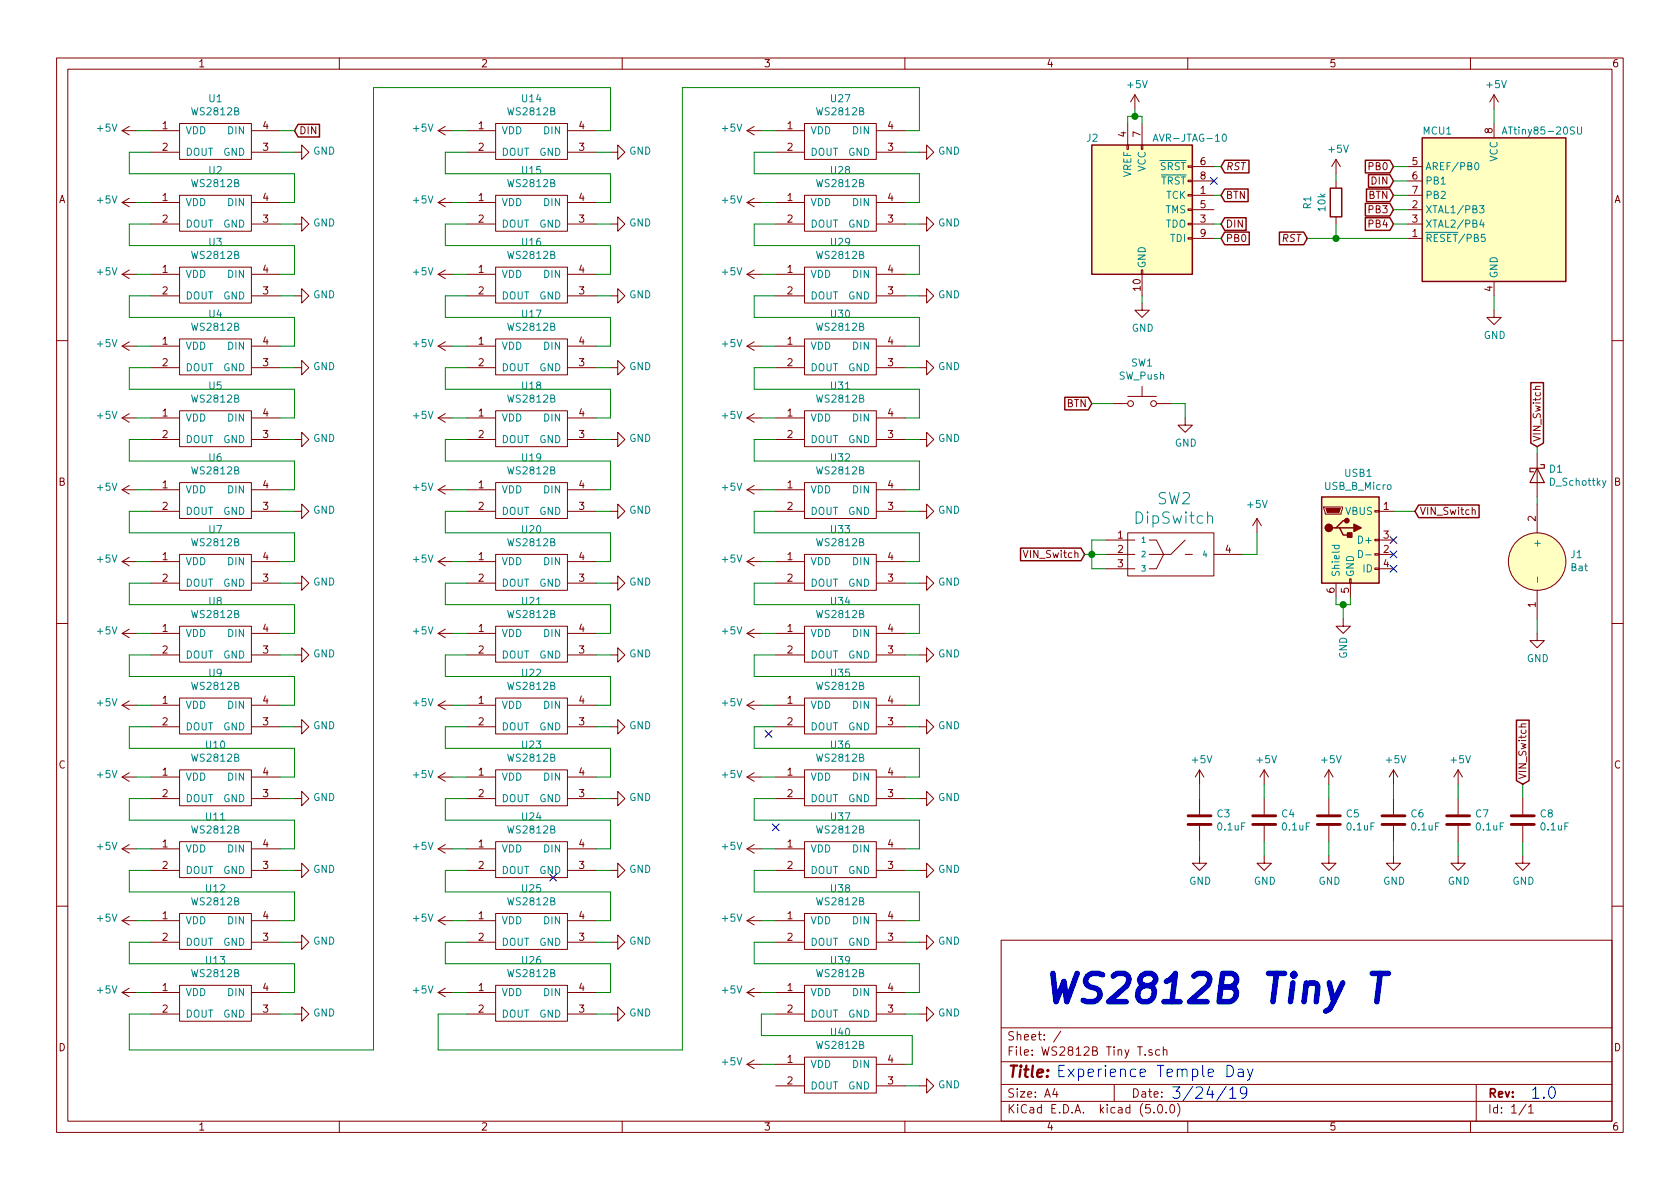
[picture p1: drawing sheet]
<svg xmlns="http://www.w3.org/2000/svg" width="297mm" height="210mm" viewBox="0 0 297 210" stroke-linecap="round" stroke-linejoin="round" font-family="sans-serif">
<g fill="none" stroke="#840000" stroke-width=".18">
<path d="M10 10.3h277v189.9h-277zM12 12.2h273v186.1h-273zM60 10.3v1.9M110 10.3v1.9M160 10.3v1.9M200.7 16.8l-.8 1.2M200.7 16.8v2.5M200.7 16.8l.7 1.2M210 10.3v1.9M260 10.3v1.9M264.2 16.8v2.5M264.2 16.8l-.8 1.2"/>
<path d="M264.2 16.8l.7 1.2M21.6 23.1h2.5M21.6 23.1l1.3 .8M21.6 35.8h2.5M21.6 35.8l1.3 .8M22.9 22.3l-1.3 .8M22.9 35l-1.3 .8M26.7 23.1h5M26.7 26.9h5M26.7 35.8h5M26.7 39.6h5M31.7 21.8h12.7v6.4h-12.7z"/>
<path d="M31.7 34.5h12.7v6.4h-12.7zM44.4 23.1h5.1M44.4 26.9h5.1M44.4 35.8h5.1M44.4 39.6h5.1M52.1 26.9h1.2v-1.3l1.3 1.3-1.3 1.3v-1.3M52.1 39.6h1.2v-1.3l1.3 1.3-1.3 1.3v-1.3M77.5 23.1h2.5M77.5 35.8h2.5M77.5 35.8l1.2 .8M77.5 23.1l1.2 .8M78.7 35l-1.2 .8"/>
<path d="M78.7 22.3l-1.2 .8M82.5 23.1h5.1M82.5 26.9h5.1M82.5 35.8h5.1M82.5 39.6h5.1M87.6 21.8h12.7v6.4h-12.7zM87.6 34.5h12.7v6.4h-12.7zM100.3 23.1h5.1M100.3 26.9h5.1M100.3 35.8h5.1M100.3 39.6h5.1M107.9 26.9h1.3v-1.3l1.3 1.3-1.3 1.3v-1.3"/>
<path d="M107.9 39.6h1.3v-1.3l1.3 1.3-1.3 1.3v-1.3M132.1 23.1h2.5M132.1 35.8h2.5M132.1 35.8l1.2 .8M132.1 23.1l1.2 .8M133.3 35l-1.2 .8M133.3 22.3l-1.2 .8M137.2 23.1h5M137.2 26.9h5M137.2 35.8h5M137.2 39.6h5M142.2 21.8h12.7v6.4h-12.7z"/>
<path d="M142.2 34.5h12.7v6.4h-12.7zM154.9 23.1h5.1M154.9 26.9h5.1M154.9 35.8h5.1M154.9 39.6h5.1M162.6 26.9h1.2v-1.3l1.3 1.3-1.3 1.3v-1.3M162.6 39.6h1.2v-1.3l1.3 1.3-1.3 1.3v-1.3M199.3 25.6h.2v.8h-.2zM199.4 21.8v3.8M201.8 25.6h.3v.8h-.3zM201.9 21.8v3.8M210.1 39.5h.7v.2h-.7z"/>
<path d="M210.1 37h.7v.2h-.7zM210.1 34.4h.7v.3h-.7zM210.1 31.9h.7v.2h-.7zM210.1 29.3h.7v.3h-.7zM210.8 39.6h3.8M210.8 37.1h3.8M210.8 29.5h3.8M210.8 32h3.8M210.8 34.5h3.8M236.2 28.2l-.7 1.3M236.2 28.2v2.5M236.2 32v1.3"/>
<path d="M236.2 38.3v1.3M236.2 28.2l.8 1.3M248.9 39.6h2.6M248.9 37.1h2.6M248.9 29.5h2.6M248.9 32h2.6M248.9 34.5h2.6M264.2 21.8v2.6M21.6 48.5h2.5M21.6 48.5l1.3 .8M22.9 47.7l-1.3 .8M26.7 48.5h5"/>
<path d="M26.7 52.3h5M31.7 47.2h12.7v6.4h-12.7zM31.7 59.9h12.7v6.4h-12.7zM44.4 48.5h5.1M44.4 52.3h5.1M52.1 52.3h1.2v-1.3l1.3 1.3-1.3 1.3v-1.3M77.5 48.5h2.5M77.5 48.5l1.2 .8M78.7 47.7l-1.2 .8M82.5 48.5h5.1M82.5 52.3h5.1M87.6 47.2h12.7v6.4h-12.7z"/>
<path d="M87.6 59.9h12.7v6.4h-12.7zM100.3 48.5h5.1M100.3 52.3h5.1M107.9 52.3h1.3v-1.3l1.3 1.3-1.3 1.3v-1.3M132.1 48.5h2.5M132.1 48.5l1.2 .8M133.3 47.7l-1.2 .8M137.2 48.5h5M137.2 52.3h5M142.2 47.2h12.7v6.4h-12.7zM142.2 59.9h12.7v6.4h-12.7zM154.9 48.5h5.1"/>
<path d="M154.9 52.3h5.1M162.6 52.3h1.2v-1.3l1.3 1.3-1.3 1.3v-1.3M201.8 47.7h.3v.8h-.3zM201.9 53.6v1.3h1.3l-1.3 1.2-1.2-1.2h1.2M201.9 48.5v3.8M210.1 42h.7v.3h-.7zM210.8 42.2h3.8M248.9 42.2h2.6M264.2 54.9v1.2h1.2l-1.2 1.3-1.3-1.3h1.3M264.2 49.8v2.5M10 60.2h2M21.6 61.2h2.5"/>
<path d="M21.6 61.2l1.3 .8M21.6 73.9h2.5M21.6 73.9l1.3 .8M22.9 60.4l-1.3 .8M22.9 73.1l-1.3 .8M26.7 61.2h5M26.7 65h5M26.7 73.9h5M26.7 77.7h5M31.7 72.6h12.7v6.4h-12.7zM44.4 61.2h5.1M44.4 65h5.1"/>
<path d="M44.4 73.9h5.1M44.4 77.7h5.1M52.1 65h1.2v-1.3l1.3 1.3-1.3 1.3v-1.3M52.1 77.7h1.2v-1.3l1.3 1.3-1.3 1.3v-1.3M77.5 61.2h2.5M77.5 73.9h2.5M77.5 61.2l1.2 .8M77.5 73.9l1.2 .8M78.7 60.4l-1.2 .8M78.7 73.1l-1.2 .8M82.5 61.2h5.1M82.5 65h5.1"/>
<path d="M82.5 73.9h5.1M82.5 77.7h5.1M87.6 72.6h12.7v6.4h-12.7zM100.3 61.2h5.1M100.3 65h5.1M100.3 73.9h5.1M100.3 77.7h5.1M107.9 65h1.3v-1.3l1.3 1.3-1.3 1.3v-1.3M107.9 77.7h1.3v-1.3l1.3 1.3-1.3 1.3v-1.3M132.1 61.2h2.5M132.1 73.9h2.5M132.1 61.2l1.2 .8"/>
<path d="M132.1 73.9l1.2 .8M133.3 60.4l-1.2 .8M133.3 73.1l-1.2 .8M137.2 61.2h5M137.2 65h5M137.2 73.9h5M137.2 77.7h5M142.2 72.6h12.7v6.4h-12.7zM154.9 61.2h5.1M154.9 65h5.1M154.9 73.9h5.1M154.9 77.7h5.1"/>
<path d="M162.6 65h1.2v-1.3l1.3 1.3-1.3 1.3v-1.3M162.6 77.7h1.2v-1.3l1.3 1.3-1.3 1.3v-1.3M196.8 71.4h2.6M199.4 70.1h5.1M201.9 68.3v1.8M204.5 71.4h2.5M209.5 73.9v1.3h1.3l-1.3 1.2-1.2-1.2h1.2M272.3 68.3l-.7 .1-.1 .3 .1 .2M285 60.2h2M21.6 86.6h2.5M21.6 86.6l1.3 .8M21.6 99.3h2.5"/>
<path d="M21.6 99.3l1.3 .8M22.9 85.8l-1.3 .8M22.9 98.5l-1.3 .8M26.7 86.6h5M26.7 90.4h5M26.7 99.3h5M31.7 85.3h12.7v6.4h-12.7zM31.7 98h12.7v6.4h-12.7zM44.4 86.6h5.1M44.4 90.4h5.1M44.4 99.3h5.1M52.1 90.4h1.2v-1.3l1.3 1.3-1.3 1.3v-1.3"/>
<path d="M77.5 86.6h2.5M77.5 99.3h2.5M77.5 86.6l1.2 .8M77.5 99.3l1.2 .8M78.7 85.8l-1.2 .8M78.7 98.5l-1.2 .8M82.5 86.6h5.1M82.5 90.4h5.1M82.5 99.3h5.1M87.6 85.3h12.7v6.4h-12.7zM87.6 98h12.7v6.4h-12.7zM100.3 86.6h5.1"/>
<path d="M100.3 90.4h5.1M100.3 99.3h5.1M107.9 90.4h1.3v-1.3l1.3 1.3-1.3 1.3v-1.3M132.1 86.6h2.5M132.1 99.3h2.5M132.1 86.6l1.2 .8M132.1 99.3l1.2 .8M133.3 85.8l-1.2 .8M133.3 98.5l-1.2 .8M137.2 86.6h5M137.2 90.4h5M137.2 99.3h5"/>
<path d="M142.2 85.3h12.7v6.4h-12.7zM142.2 98h12.7v6.4h-12.7zM154.9 86.6h5.1M154.9 90.4h5.1M154.9 99.3h5.1M162.6 90.4h1.2v-1.3l1.3 1.3-1.3 1.3v-1.3M195.6 98h5.1M195.6 95.5h5.1M199.4 94.2h15.2v7.6h-15.2zM203.2 95.5h1.3l1.2 2.5M203.2 98h2.5M205.7 98l-1.2 2.6h-1.3"/>
<path d="M209.5 95.5l-2.5 2.5h-1.3M209.5 98h1.3M214.6 98h5.1M222.2 91.7l-.7 1.3M222.2 91.7v2.5M222.2 91.7l.8 1.3M234.1 89.7h3.3v.2l-.3 1h-2.8zM243.1 97.9h.7v.3h-.7zM243.1 95.4h.7v.2h-.7zM243.1 90.3h.7v.2h-.7zM243.8 90.4h2.6M243.8 98h2.6"/>
<path d="M243.8 95.5h2.6M260.3 90.3l.2-.2 .3 .1v.8M271.8 80.3v7.6M271.8 89.1v5.1M10 110.3h2M21.6 112h2.5M21.6 112l1.3 .8M22.9 111.2l-1.3 .8M26.7 103.1h5M26.7 112h5M26.7 115.8h5M31.7 110.7h12.7v6.4h-12.7z"/>
<path d="M44.4 103.1h5.1M44.4 112h5.1M44.4 115.8h5.1M52.1 103.1h1.2v-1.3l1.3 1.3-1.3 1.3v-1.3M52.1 115.8h1.2v-1.3l1.3 1.3-1.3 1.3v-1.3M77.5 112h2.5M77.5 112l1.2 .8M78.7 111.2l-1.2 .8M82.5 103.1h5.1M82.5 112h5.1M82.5 115.8h5.1M87.6 110.7h12.7v6.4h-12.7z"/>
<path d="M100.3 103.1h5.1M100.3 112h5.1M100.3 115.8h5.1M107.9 103.1h1.3v-1.3l1.3 1.3-1.3 1.3v-1.3M107.9 115.8h1.3v-1.3l1.3 1.3-1.3 1.3v-1.3M132.1 112h2.5M132.1 112l1.2 .8M133.3 111.2l-1.2 .8M137.2 103.1h5M137.2 112h5M137.2 115.8h5M142.2 110.7h12.7v6.4h-12.7z"/>
<path d="M154.9 103.1h5.1M154.9 112h5.1M154.9 115.8h5.1M162.6 103.1h1.2v-1.3l1.3 1.3-1.3 1.3v-1.3M162.6 115.8h1.2v-1.3l1.3 1.3-1.3 1.3v-1.3M195.6 100.6h5.1M236.2 103.1v2.6M237.5 109.5v1.2h1.3l-1.3 1.3-1.3-1.3h1.3M238.6 102.4h.3v.7h-.3zM238.8 103.1v2.6M243.1 100.5h.7v.2h-.7zM243.8 100.6h2.6"/>
<path d="M271.8 112v1.3h1.2l-1.2 1.2-1.3-1.2h1.3M271.8 104.4v5.1M285 110.3h2M21.6 124.7h2.5M21.6 124.7l1.3 .8M21.6 137.4h2.5M21.6 137.4l1.3 .8M22.9 123.9l-1.3 .8M22.9 136.6l-1.3 .8M26.7 124.7h5M26.7 128.5h5M26.7 137.4h5"/>
<path d="M31.7 123.4h12.7v6.4h-12.7zM31.7 136.1h12.7v6.4h-12.7zM44.4 124.7h5.1M44.4 128.5h5.1M44.4 137.4h5.1M52.1 128.5h1.2v-1.3l1.3 1.3-1.3 1.3v-1.3M77.5 124.7h2.5M77.5 137.4h2.5M77.5 124.7l1.2 .8M77.5 137.4l1.2 .8M78.7 123.9l-1.2 .8M78.7 136.6l-1.2 .8"/>
<path d="M82.5 124.7h5.1M82.5 128.5h5.1M82.5 137.4h5.1M87.6 123.4h12.7v6.4h-12.7zM87.6 136.1h12.7v6.4h-12.7zM100.3 124.7h5.1M100.3 128.5h5.1M100.3 137.4h5.1M107.9 128.5h1.3v-1.3l1.3 1.3-1.3 1.3v-1.3M132.1 124.7h2.5M132.1 137.4h2.5M132.1 124.7l1.2 .8"/>
<path d="M132.1 137.4l1.2 .8M133.3 123.9l-1.2 .8M133.3 136.6l-1.2 .8M137.2 124.7h5M137.2 128.5h5M137.2 137.4h5M142.2 123.4h12.7v6.4h-12.7zM142.2 136.1h12.7v6.4h-12.7zM154.9 124.7h5.1M154.9 128.5h5.1M154.9 137.4h5.1M162.6 128.5h1.2v-1.3l1.3 1.3-1.3 1.3v-1.3"/>
<path d="M212.1 136.1v2.6M212.1 136.1l-.8 1.3M212.1 136.1l.8 1.3M223.5 136.1v2.6M223.5 136.1l-.7 1.3M223.5 136.1l.8 1.3M234.9 136.1v2.6M234.9 136.1l-.7 1.3M234.9 136.1l.8 1.3M246.4 136.1v2.6M246.4 136.1l-.8 1.3M246.4 136.1l.7 1.3"/>
<path d="M257.8 136.1v2.6M257.8 136.1l-.8 1.3M257.8 136.1l.8 1.3M269.8 128l-.8 .1v.3l.1 .1M21.6 150.1h2.5M21.6 150.1l1.3 .8M22.9 149.3l-1.3 .8M26.7 141.2h5M26.7 150.1h5M26.7 153.9h5M31.7 148.8h12.7v6.4h-12.7zM44.4 141.2h5.1"/>
<path d="M44.4 150.1h5.1M44.4 153.9h5.1M52.1 141.2h1.2v-1.3l1.3 1.3-1.3 1.3v-1.3M52.1 153.9h1.2v-1.3l1.3 1.3-1.3 1.3v-1.3M77.5 150.1h2.5M77.5 150.1l1.2 .8M78.7 149.3l-1.2 .8M82.5 141.2h5.1M82.5 150.1h5.1M82.5 153.9h5.1M87.6 148.8h12.7v6.4h-12.7zM100.3 141.2h5.1"/>
<path d="M100.3 150.1h5.1M100.3 153.9h5.1M107.9 141.2h1.3v-1.3l1.3 1.3-1.3 1.3v-1.3M107.9 153.9h1.3v-1.3l1.3 1.3-1.3 1.3v-1.3M132.1 150.1h2.5M132.1 150.1l1.2 .8M133.3 149.3l-1.2 .8M137.2 141.2h5M137.2 150.1h5M137.2 153.9h5M142.2 148.8h12.7v6.4h-12.7zM154.9 141.2h5.1"/>
<path d="M154.9 150.1h5.1M154.9 153.9h5.1M162.6 141.2h1.2v-1.3l1.3 1.3-1.3 1.3v-1.3M162.6 153.9h1.2v-1.3l1.3 1.3-1.3 1.3v-1.3M212.1 151.4v1.2h1.3l-1.3 1.3-1.3-1.3h1.3M212.1 141.2v2.8M212.1 146v2.8M223.5 151.4v1.2h1.3l-1.3 1.3-1.3-1.3h1.3M223.5 141.2v2.8M223.5 146v2.8M234.9 151.4v1.2h1.3l-1.3 1.3-1.2-1.3h1.2M234.9 141.2v2.8"/>
<path d="M234.9 146v2.8M246.4 151.4v1.2h1.2l-1.2 1.3-1.3-1.3h1.3M246.4 141.2v2.8M246.4 146v2.8M257.8 151.4v1.2h1.3l-1.3 1.3-1.3-1.3h1.3M257.8 141.2v2.8M257.8 146v2.8M269.2 151.4v1.2h1.3l-1.3 1.3-1.2-1.3h1.2M269.2 141.2v2.8M269.2 146v2.8M10 160.2h2M21.6 162.8h2.5"/>
<path d="M21.6 162.8l1.3 .8M21.6 175.5h2.5M21.6 175.5l1.3 .8M22.9 162l-1.3 .8M22.9 174.7l-1.3 .8M26.7 162.8h5M26.7 166.6h5M26.7 175.5h5M26.7 179.3h5M31.7 161.5h12.7v6.4h-12.7zM31.7 174.2h12.7v6.4h-12.7zM44.4 162.8h5.1"/>
<path d="M44.4 166.6h5.1M44.4 175.5h5.1M44.4 179.3h5.1M52.1 166.6h1.2v-1.3l1.3 1.3-1.3 1.3v-1.3M52.1 179.3h1.2v-1.3l1.3 1.3-1.3 1.3v-1.3M77.5 162.8h2.5M77.5 175.5h2.5M77.5 162.8l1.2 .8M77.5 175.5l1.2 .8M78.7 162l-1.2 .8M78.7 174.7l-1.2 .8M82.5 162.8h5.1"/>
<path d="M82.5 166.6h5.1M82.5 175.5h5.1M82.5 179.3h5.1M87.6 161.5h12.7v6.4h-12.7zM87.6 174.2h12.7v6.4h-12.7zM100.3 162.8h5.1M100.3 166.6h5.1M100.3 175.5h5.1M100.3 179.3h5.1M107.9 166.6h1.3v-1.3l1.3 1.3-1.3 1.3v-1.3M107.9 179.3h1.3v-1.3l1.3 1.3-1.3 1.3v-1.3M132.1 162.8h2.5"/>
<path d="M132.1 175.5h2.5M132.1 162.8l1.2 .8M132.1 175.5l1.2 .8M133.3 162l-1.2 .8M133.3 174.7l-1.2 .8M137.2 162.8h5M137.2 166.6h5M137.2 175.5h5M137.2 179.3h5M142.2 161.5h12.7v6.4h-12.7zM142.2 174.2h12.7v6.4h-12.7zM154.9 162.8h5.1"/>
<path d="M154.9 166.6h5.1M154.9 175.5h5.1M154.9 179.3h5.1M162.6 166.6h1.2v-1.3l1.3 1.3-1.3 1.3v-1.3M162.6 179.3h1.2v-1.3l1.3 1.3-1.3 1.3v-1.3M177 166.3h108v32h-108zM285 160.2h2M60 198.3v1.9M110 198.3v1.9M132.1 188.2l1.2 .8M132.1 188.2h2.5M133.3 187.4l-1.2 .8"/>
<path d="M137.2 188.2h5M137.2 192h5M142.2 186.9h12.7v6.4h-12.7zM154.9 188.2h5.1M154.9 192h5.1M160 198.3v1.9M162.6 192h1.2v-1.3l1.3 1.3-1.3 1.3v-1.3M177 194.8h108M177 191.8h108M177 187.8h108M177 181.8h108M186.5 192.5l-.4 1h1"/>
<path d="M186.8 193v1M187.6 182.3l-1.3 2M197 191.8v3M203.7 185.7l-.4-.1-.2 .2 .1 .2 .5 .2v.3h-.6M204 196.7v.1M204.8 195.5l.4-.2a.94 .94 0 0 1 0 1.5 .79 .79 0 0 1-.4-1.3zM205.1 185.7l-.5-.1-.3 .3 .1 .6 .2 .1 .5-.1M205.7 185.7l.2-.1 .3 .1 .1 .9M205.7 185.1v1.5M206.2 196.7v.1M207 195.4l.3-.1a.94 .94 0 0 1 0 1.5 .82 .82 0 0 1-.3-1.4zM208.2 195.1a1.71 1.71 0 0 1 0 2.3"/>
<path d="M210 198.3v1.9M260 198.3v1.9M261 191.8v6.5M269.8 195.2l-1.2 2M270.3 195.8l.4-.5v1.5M270.3 196.8h.8"/>
<circle cx="199.9" cy="71.4" r=".51"/>
<circle cx="204" cy="71.4" r=".51"/>
<circle cx="271.8" cy="99.3" r="5.1"/>
</g>
<g fill="none" stroke="#008400" stroke-width=".18">
<path d="M200.7 19.3v1.3M264.2 19.3v2.5M24.1 23.1h2.6M24.1 35.8h2.6M26.7 26.9h-3.8v3.8h29.2v5.1h-2.6M26.7 39.6h-3.8v3.8h29.2v5.1h-2.6M49.5 26.9h2.6M49.5 23.1h2.6M49.5 39.6h2.6M80 23.1h2.5M80 35.8h2.5M82.5 26.9h-3.8v3.8h29.2v5.1h-2.5"/>
<path d="M82.5 39.6h-3.8v3.8h29.2v5.1h-2.5M105.4 26.9h2.5M105.4 23.1h2.5v-7.6h-41.9v170.2h-43.1v-6.4h3.8M105.4 39.6h2.5M134.6 23.1h2.6M134.6 35.8h2.6M137.2 26.9h-3.9v3.8h29.3v5.1h-2.6M137.2 39.6h-3.9v3.8h29.3v5.1h-2.6M160 26.9h2.6M160 23.1h2.6v-7.6h-42v170.2h-43.1v-6.4h5M160 39.6h2.6M199.4 21.8v-1.2h2.5v1.2"/>
<path d="M214.6 39.6h1.3M214.6 34.5h1.3M214.6 29.5h1.3M236.2 30.7v1.3M236.2 39.6v2.6M246.4 39.6h2.5M246.4 32h2.5M246.4 34.5h2.5M246.4 29.5h2.5M246.4 37.1h2.5M24.1 48.5h2.6M26.7 52.3h-3.8v3.8h29.2v5.1h-2.6"/>
<path d="M49.5 52.3h2.6M80 48.5h2.5M82.5 52.3h-3.8v3.8h29.2v5.1h-2.5M105.4 52.3h2.5M134.6 48.5h2.6M137.2 52.3h-3.9v3.8h29.3v5.1h-2.6M160 52.3h2.6M201.9 52.3v1.3M214.6 42.2h1.3M231.1 42.2h17.8M264.2 52.3v2.6M24.1 61.2h2.6"/>
<path d="M24.1 73.9h2.6M26.7 65h-3.8v3.8h29.2v5.1h-2.6M26.7 77.7h-3.8v3.8h29.2v5.1h-2.6M49.5 65h2.6M49.5 77.7h2.6M80 61.2h2.5M80 73.9h2.5M82.5 65h-3.8v3.8h29.2v5.1h-2.5M82.5 77.7h-3.8v3.8h29.2v5.1h-2.5M105.4 65h2.5M105.4 77.7h2.5M134.6 61.2h2.6"/>
<path d="M134.6 73.9h2.6M137.2 65h-3.9v3.8h29.3v5.1h-2.6M137.2 77.7h-3.9v3.8h29.3v5.1h-2.6M160 65h2.6M160 77.7h2.6M193 71.4h3.8M207 71.4h2.5v2.5M271.8 79v1.3M24.1 86.6h2.6M24.1 99.3h2.6M26.7 90.4h-3.8v3.8h29.2v5.1h-2.6M49.5 90.4h2.6"/>
<path d="M80 86.6h2.5M80 99.3h2.5M82.5 90.4h-3.8v3.8h29.2v5.1h-2.5M105.4 90.4h2.5M134.6 86.6h2.6M134.6 99.3h2.6M137.2 90.4h-3.9v3.8h29.3v5.1h-2.6M160 90.4h2.6M191.8 98h3.8M195.6 95.5h-2.6v5.1h2.6M222.2 94.2v3.8h-2.5M246.4 90.4h3.8"/>
<path d="M271.8 87.9v1.2M24.1 112h2.6M26.7 103.1h-3.8v3.8h29.2v5.1h-2.6M26.7 115.8h-3.8v3.8h29.2v5.1h-2.6M49.5 103.1h2.6M49.5 115.8h2.6M80 112h2.5M82.5 103.1h-3.8v3.8h29.2v5.1h-2.5M82.5 115.8h-3.8v3.8h29.2v5.1h-2.5M105.4 103.1h2.5M105.4 115.8h2.5M134.6 112h2.6"/>
<path d="M137.2 103.1h-3.9v3.8h29.3v5.1h-2.6M137.2 115.8h-3.9v3.8h29.3v5.1h-2.6M160 103.1h2.6M160 115.8h2.6M236.2 105.7v1.2h2.6v-1.2M237.5 106.9v2.6M271.8 109.5v2.5M24.1 124.7h2.6M24.1 137.4h2.6M26.7 128.5h-3.8v3.8h29.2v5.1h-2.6M49.5 128.5h2.6M80 124.7h2.5"/>
<path d="M80 137.4h2.5M82.5 128.5h-3.8v3.8h29.2v5.1h-2.5M105.4 128.5h2.5M134.6 124.7h2.6M134.6 137.4h2.6M137.2 128.5h-3.9v3.8h29.3v5.1h-2.6M160 128.5h2.6M212.1 138.7v2.5M223.5 138.7v2.5M234.9 138.7v2.5M246.4 138.7v2.5M257.8 138.7v2.5"/>
<path d="M269.2 138.7v2.5M24.1 150.1h2.6M26.7 141.2h-3.8v3.8h29.2v5.1h-2.6M26.7 153.9h-3.8v3.8h29.2v5.1h-2.6M49.5 141.2h2.6M49.5 153.9h2.6M80 150.1h2.5M82.5 141.2h-3.8v3.8h29.2v5.1h-2.5M82.5 153.9h-3.8v3.8h29.2v5.1h-2.5M105.4 141.2h2.5M105.4 153.9h2.5M134.6 150.1h2.6"/>
<path d="M137.2 141.2h-3.9v3.8h29.3v5.1h-2.6M137.2 153.9h-3.9v3.8h29.3v5.1h-2.6M160 141.2h2.6M160 153.9h2.6M212.1 148.8v2.6M223.5 148.8v2.6M234.9 148.8v2.6M246.4 148.8v2.6M257.8 148.8v2.6M269.2 148.8v2.6M24.1 162.8h2.6M24.1 175.5h2.6"/>
<path d="M26.7 166.6h-3.8v3.8h29.2v5.1h-2.6M49.5 166.6h2.6M49.5 179.3h2.6M80 162.8h2.5M80 175.5h2.5M82.5 166.6h-3.8v3.8h29.2v5.1h-2.5M105.4 166.6h2.5M105.4 179.3h2.5M134.6 162.8h2.6M134.6 175.5h2.6M137.2 166.6h-3.9v3.8h29.3v5.1h-2.6M137.2 179.3h-2.6v3.8h26.7v5.1h-1.3"/>
<path d="M160 166.6h2.6M160 179.3h2.6M134.6 188.2h2.6M160 192h2.6"/>
</g>
<g fill="none" stroke="#840000" stroke-width=".25">
<path d="M52.7 22h3.8v2.2h-3.8l-.6-1.1zM193 25.6h17.8v22.9h-17.8zM216.5 38.5h3.8v2.2h-3.8l-.6-1.1zM216.5 33.4h4.2v2.3h-4.2l-.6-1.2zM216.5 28.3h4.3v2.3h-4.3l-.6-1.1zM235.2 33.3h2v5h-2zM241.4 28.3h4.3l.7 1.2-.7 1.1h-4.3zM241.4 36h4.3l.7 1.1-.7 1.1h-4.3zM241.4 38.5h4.3l.7 1.1-.7 1.1h-4.3zM241.6 33.4h4.1l.7 1.1-.7 1.2h-4.1zM242 30.9h3.7l.7 1.1-.7 1.1h-3.7zM251.5 24.4h25.4v25.4h-25.4z"/>
<path d="M216.5 41h4.4v2.3h-4.4l-.6-1.1zM226.2 41h4.3l.6 1.2-.6 1.1h-4.3zM188.3 70.3h4.1l.6 1.1-.6 1.1h-4.1zM270.7 67.7h2.2v10.7l-1.1 .6-1.1-.6zM180.4 96.9h10.7l.7 1.1-.7 1.2h-10.7zM233.7 87.9h10.1v15.2h-10.1zM236.2 93.3h.7l.6 1.3h1.3M236.9 93.3h2.5M238.1 92.1h-.6l-1.3 1.2h-.6M250.8 89.3h10.7v2.2h-10.7l-.6-1.1zM268.1 127.3h2.3v10.7l-1.2 .7-1.1-.7z"/>
</g>
<g fill="#ffffc2" stroke="#ffffc2" stroke-width=".18">
<path d="M251.5 24.4h25.4v25.4h-25.4z"/>
<path d="M233.7 87.9h10.1v15.2h-10.1z"/>
<path d="M193 25.6h17.8v22.9h-17.8z"/>
<circle cx="271.8" cy="99.3" r="5.1"/>
</g>
<g fill="none" stroke="#008484" stroke-width=".18">
<path d="M203.9 25l.4-1.3 .4 1.3M204 24.6h.6M216.2 23.8l.2-.1a.67 .67 0 0 1 .5 .7 .67 .67 0 0 1-.5 .6l-.3-.5zM260.9 28.9l.1-.2a.67 .67 0 0 1 .5 .7 .67 .67 0 0 1-.5 .6l-.3-.5zM261.6 36.4h.8l-.4 .4 .3 .2 .1 .4-.3 .2-.5-.1M262 38.9l-.4 .8h.8M262.3 39.3v.9M265.6 23.7l.4-1.3 .4 1.3M265.7 23.4h.6M278.9 22.4v1.1l.2 .2h.3l.2-.2v-1.1M262.6 41.4h-.6l-.1 .7 .2-.2 .5 .2v.5l-.2 .1-.5-.1M213.5 91.4a.51 .51 0 0 1 .9 .1v1"/>
<path d="M235.5 96.4h1.3M236 96.4l-.1 .4 .3 .2 .5-.1v-.5M240.2 97.3a.64 .64 0 0 1 .7 .7 .64 .64 0 0 1-.7 .6zM241.5 98.1h.9M283.9 85l-.4 1.1-.2 .2M271.9 102v1"/>
</g>
<path d="M210.1 145.8h4M210.1 144.3h4M221.5 145.8h4.1M221.5 144.3h4.1M232.9 145.8h4.1M232.9 144.3h4.1M244.3 145.8h4.1M244.3 144.3h4.1M255.8 145.8h4M255.8 144.3h4M267.2 145.8h4.1M267.2 144.3h4.1" fill="none" stroke="#840000" stroke-width=".51"/>
<path d="M242.6 172.1h2.9M244 172.1l-.6 5" fill="none" stroke="#0000c2" stroke-width=".99"/>
<path d="M216.9 188.4a1.05 1.05 0 0 1 1.2 .6 1.05 1.05 0 0 1-.4 1.3l-.8 .1zM217.4 192.8l.6-.6v2M217.4 194.2h1.1M218.9 189.1l.3-.1 .5 .1 .1 1.3M219.8 189.5l-.6 .1a.39 .39 0 0 0-.3 .4 .39 .39 0 0 0 .3 .4l.6-.1M220.4 193.1l-.3 .3h-.4l-.4-.3v-.5l.2-.3 .6-.1 .2 .2a1.37 1.37 0 0 1-.4 1.8h-.4M220.6 189l.5 1.4M221.5 189l-.6 1.9-.3 .2" fill="none" stroke="#0000c2" stroke-width=".18"/>
<g fill="#840000" stroke="#840000" stroke-width=".25">
<path d="M238.3 94.2h.7v.8h-.7z"/>
<path d="M239.4 92.7l1.3 .6-1.3 .7z"/>
<circle cx="234.9" cy="93.3" r=".63"/>
<circle cx="238.1" cy="92.1" r=".38"/>
</g>
<path d="M234.4 89.9h2.6l-.3 .8h-2z" fill="#840000" stroke="#840000" stroke-width=".18"/>
<g fill="#008400" stroke="#008400" stroke-width=".25">
<circle cx="237.5" cy="106.9" r=".51"/>
<circle cx="236.2" cy="42.2" r=".51"/>
<circle cx="193" cy="98" r=".51"/>
<circle cx="200.7" cy="20.6" r=".51"/>
</g>
<g fill="none" stroke="#000084" stroke-width=".18">
<path d="M214 31.4l1.2 1.2M215.2 31.4l-1.2 1.2M245.8 100l1.2 1.2M245.8 97.4l1.2 1.2M245.8 94.9l1.2 1.2M247 100l-1.2 1.2M247 97.4l-1.2 1.2M247 94.9l-1.2 1.2M135.3 129.2l1.2 1.2M136.5 129.2l-1.2 1.2M97.2 154.6l1.2 1.2M98.4 154.6l-1.2 1.2"/>
<path d="M136.6 145.7l1.2 1.2M137.8 145.7l-1.2 1.2"/>
</g>
<path d="M271.8 82.8l1.2 2.5h-2.5zM272.4 82.2h.6v.6h-2.5v.6h.6" fill="none" stroke="#840000" stroke-width=".2"/>
<text font-size="7" fill="#0000c2" x="184.1" y="177.4">WS2812B Tiny T</text>
<g font-size="2.8" fill="#008484">
<text x="204.6" y="89.2">SW2</text>
<text x="200.9" y="92.6">DipSwitch</text>
</g>
<text font-size="2.8" fill="#840000" x="178" y="190.5">Title:</text>
<g font-size="2.8" fill="#0000c2">
<text x="186.7" y="190.5">Experience Temple Day</text>
<text x="207" y="194.3">3/24/19</text>
<text x="270.5" y="194.3">1.0</text>
</g>
<g font-size="2.1" fill="#840000">
<text x="178" y="184">Sheet: /</text>
<text x="178" y="186.7">File: WS2812B Tiny T.sch</text>
<text x="178" y="196.9">KiCad E.D.A. kicad (5.0.0)</text>
<text x="178" y="194.1">Size: A4</text>
<text x="200" y="194.1">Date:</text>
<text x="263" y="194.1">Rev:</text>
<text x="263" y="196.9">Id: 1/1</text>
</g>
<g font-size="1.8" fill="#840000">
<text x="35" y="11.9">1</text>
<text x="85" y="11.9">2</text>
<text x="135" y="11.9">3</text>
<text x="185" y="11.9">4</text>
<text x="235" y="11.9">5</text>
<text x="285" y="11.9">6</text>
<text x="28.7" y="22.9">1</text>
<text x="46.5" y="22.9">4</text>
<text x="52.9" y="23.7">DIN</text>
<text x="84.6" y="22.9">1</text>
<text x="102.4" y="22.9">4</text>
<text x="139.2" y="22.9">1</text>
<text x="157" y="22.9">4</text>
<text x="263.9" y="23.6" transform="rotate(-90 263.9 23.6)">8</text>
<text x="28.7" y="26.7">2</text>
<text x="46.5" y="26.7">3</text>
<text x="84.6" y="26.7">2</text>
<text x="102.4" y="26.7">3</text>
<text x="139.2" y="26.7">2</text>
<text x="157" y="26.7">3</text>
<text x="199.1" y="24.2" transform="rotate(-90 199.1 24.2)">4</text>
<text x="201.7" y="24.2" transform="rotate(-90 201.7 24.2)">7</text>
<text x="212.2" y="29.2">6</text>
<text x="249.7" y="29.2">5</text>
<text x="10.4" y="35.9">A</text>
<text x="28.7" y="35.6">1</text>
<text x="46.5" y="35.6">4</text>
<text x="84.6" y="35.6">1</text>
<text x="102.4" y="35.6">4</text>
<text x="139.2" y="35.6">1</text>
<text x="157" y="35.6">4</text>
<text x="212.2" y="34.3">1</text>
<text x="212.2" y="31.7">8</text>
<text x="216.7" y="35.2">BTN</text>
<text x="216.7" y="30.1">RST</text>
<text x="242" y="35.2">BTN</text>
<text x="242.2" y="30.1">PB0</text>
<text x="242.5" y="32.6">DIN</text>
<text x="249.7" y="31.7">6</text>
<text x="249.7" y="34.3">7</text>
<text x="285.4" y="35.9">A</text>
<text x="28.7" y="39.4">2</text>
<text x="46.5" y="39.4">3</text>
<text x="84.6" y="39.4">2</text>
<text x="102.4" y="39.4">3</text>
<text x="139.2" y="39.4">2</text>
<text x="157" y="39.4">3</text>
<text x="212.2" y="39.4">3</text>
<text x="212.2" y="36.8">5</text>
<text x="212.2" y="41.9">9</text>
<text x="216.7" y="40.3">DIN</text>
<text x="242.2" y="37.7">PB3</text>
<text x="242.2" y="40.3">PB4</text>
<text x="249.7" y="41.9">1</text>
<text x="249.7" y="36.8">2</text>
<text x="249.7" y="39.4">3</text>
<text x="216.7" y="42.8">PB0</text>
<text x="226.8" y="42.8">RST</text>
<text x="28.7" y="48.3">1</text>
<text x="28.7" y="52.1">2</text>
<text x="46.5" y="52.1">3</text>
<text x="46.5" y="48.3">4</text>
<text x="84.6" y="48.3">1</text>
<text x="84.6" y="52.1">2</text>
<text x="102.4" y="52.1">3</text>
<text x="102.4" y="48.3">4</text>
<text x="139.2" y="48.3">1</text>
<text x="139.2" y="52.1">2</text>
<text x="157" y="52.1">3</text>
<text x="157" y="48.3">4</text>
<text x="201.7" y="51.4" transform="rotate(-90 201.7 51.4)">10</text>
<text x="263.9" y="51.5" transform="rotate(-90 263.9 51.5)">4</text>
<text x="28.7" y="61">1</text>
<text x="28.7" y="64.8">2</text>
<text x="46.5" y="64.8">3</text>
<text x="46.5" y="61">4</text>
<text x="84.6" y="61">1</text>
<text x="84.6" y="64.8">2</text>
<text x="102.4" y="64.8">3</text>
<text x="102.4" y="61">4</text>
<text x="139.2" y="61">1</text>
<text x="139.2" y="64.8">2</text>
<text x="157" y="64.8">3</text>
<text x="157" y="61">4</text>
<text x="28.7" y="73.7">1</text>
<text x="28.7" y="77.5">2</text>
<text x="46.5" y="77.5">3</text>
<text x="46.5" y="73.7">4</text>
<text x="84.6" y="73.7">1</text>
<text x="84.6" y="77.5">2</text>
<text x="102.4" y="77.5">3</text>
<text x="102.4" y="73.7">4</text>
<text x="139.2" y="73.7">1</text>
<text x="139.2" y="77.5">2</text>
<text x="157" y="77.5">3</text>
<text x="157" y="73.7">4</text>
<text x="188.6" y="72">BTN</text>
<text x="272.4" y="78.2" transform="rotate(-90 272.4 78.2)">VIN_Switch</text>
<text x="10.4" y="85.9">B</text>
<text x="28.7" y="86.4">1</text>
<text x="46.5" y="86.4">4</text>
<text x="84.6" y="86.4">1</text>
<text x="102.4" y="86.4">4</text>
<text x="139.2" y="86.4">1</text>
<text x="157" y="86.4">4</text>
<text x="285.4" y="85.9">B</text>
<text x="28.7" y="90.2">2</text>
<text x="46.5" y="90.2">3</text>
<text x="84.6" y="90.2">2</text>
<text x="102.4" y="90.2">3</text>
<text x="139.2" y="90.2">2</text>
<text x="157" y="90.2">3</text>
<text x="197.6" y="95.2">1</text>
<text x="244.6" y="90.2">1</text>
<text x="244.6" y="95.2">3</text>
<text x="251" y="91.1">VIN_Switch</text>
<text x="271.5" y="92.2" transform="rotate(-90 271.5 92.2)">2</text>
<text x="28.7" y="99.1">1</text>
<text x="46.5" y="99.1">4</text>
<text x="84.6" y="99.1">1</text>
<text x="102.4" y="99.1">4</text>
<text x="139.2" y="99.1">1</text>
<text x="157" y="99.1">4</text>
<text x="181.4" y="98.7">VIN_Switch</text>
<text x="197.6" y="97.8">2</text>
<text x="197.6" y="100.3">3</text>
<text x="216.7" y="97.8">4</text>
<text x="244.6" y="97.8">2</text>
<text x="244.6" y="100.3">4</text>
<text x="28.7" y="102.9">2</text>
<text x="46.5" y="102.9">3</text>
<text x="84.6" y="102.9">2</text>
<text x="102.4" y="102.9">3</text>
<text x="139.2" y="102.9">2</text>
<text x="157" y="102.9">3</text>
<text x="236" y="104.9" transform="rotate(-90 236 104.9)">6</text>
<text x="238.5" y="104.9" transform="rotate(-90 238.5 104.9)">5</text>
<text x="271.5" y="107.4" transform="rotate(-90 271.5 107.4)">1</text>
<text x="28.7" y="111.8">1</text>
<text x="46.5" y="111.8">4</text>
<text x="84.6" y="111.8">1</text>
<text x="102.4" y="111.8">4</text>
<text x="139.2" y="111.8">1</text>
<text x="157" y="111.8">4</text>
<text x="28.7" y="115.6">2</text>
<text x="46.5" y="115.6">3</text>
<text x="84.6" y="115.6">2</text>
<text x="102.4" y="115.6">3</text>
<text x="139.2" y="115.6">2</text>
<text x="157" y="115.6">3</text>
<text x="28.7" y="124.5">1</text>
<text x="46.5" y="124.5">4</text>
<text x="84.6" y="124.5">1</text>
<text x="102.4" y="124.5">4</text>
<text x="139.2" y="124.5">1</text>
<text x="157" y="124.5">4</text>
<text x="28.7" y="128.3">2</text>
<text x="46.5" y="128.3">3</text>
<text x="84.6" y="128.3">2</text>
<text x="102.4" y="128.3">3</text>
<text x="139.2" y="128.3">2</text>
<text x="157" y="128.3">3</text>
<text x="10.4" y="135.9">C</text>
<text x="28.7" y="137.2">1</text>
<text x="46.5" y="137.2">4</text>
<text x="84.6" y="137.2">1</text>
<text x="102.4" y="137.2">4</text>
<text x="139.2" y="137.2">1</text>
<text x="157" y="137.2">4</text>
<text x="269.9" y="137.9" transform="rotate(-90 269.9 137.9)">VIN_Switch</text>
<text x="285.4" y="135.9">C</text>
<text x="28.7" y="141">2</text>
<text x="46.5" y="141">3</text>
<text x="84.6" y="141">2</text>
<text x="102.4" y="141">3</text>
<text x="139.2" y="141">2</text>
<text x="157" y="141">3</text>
<text x="28.7" y="149.9">1</text>
<text x="46.5" y="149.9">4</text>
<text x="84.6" y="149.9">1</text>
<text x="102.4" y="149.9">4</text>
<text x="139.2" y="149.9">1</text>
<text x="157" y="149.9">4</text>
<text x="28.7" y="153.7">2</text>
<text x="46.5" y="153.7">3</text>
<text x="84.6" y="153.7">2</text>
<text x="102.4" y="153.7">3</text>
<text x="139.2" y="153.7">2</text>
<text x="157" y="153.7">3</text>
<text x="28.7" y="162.6">1</text>
<text x="28.7" y="166.4">2</text>
<text x="46.5" y="166.4">3</text>
<text x="46.5" y="162.6">4</text>
<text x="84.6" y="162.6">1</text>
<text x="84.6" y="166.4">2</text>
<text x="102.4" y="166.4">3</text>
<text x="102.4" y="162.6">4</text>
<text x="139.2" y="162.6">1</text>
<text x="139.2" y="166.4">2</text>
<text x="157" y="166.4">3</text>
<text x="157" y="162.6">4</text>
<text x="28.7" y="175.3">1</text>
<text x="28.7" y="179.1">2</text>
<text x="46.5" y="179.1">3</text>
<text x="46.5" y="175.3">4</text>
<text x="84.6" y="175.3">1</text>
<text x="84.6" y="179.1">2</text>
<text x="102.4" y="179.1">3</text>
<text x="102.4" y="175.3">4</text>
<text x="139.2" y="175.3">1</text>
<text x="139.2" y="179.1">2</text>
<text x="157" y="179.1">3</text>
<text x="157" y="175.3">4</text>
<text x="10.4" y="185.9">D</text>
<text x="285.4" y="185.9">D</text>
<text x="139.2" y="188">1</text>
<text x="139.2" y="191.8">2</text>
<text x="157" y="191.8">3</text>
<text x="157" y="188">4</text>
<text x="35" y="199.9">1</text>
<text x="85" y="199.9">2</text>
<text x="135" y="199.9">3</text>
<text x="185" y="199.9">4</text>
<text x="235" y="199.9">5</text>
<text x="285" y="199.9">6</text>
</g>
<g font-size="1.8" fill="#008484">
<text x="199.4" y="15.6">+5V</text>
<text x="262.9" y="15.6">+5V</text>
<text x="17.3" y="23.3">+5V</text>
<text x="32.8" y="23.7">VDD</text>
<text x="34.1" y="20.4">WS2812B</text>
<text x="37" y="18.1">U1</text>
<text x="40.4" y="23.7">DIN</text>
<text x="73.2" y="23.3">+5V</text>
<text x="88.6" y="23.7">VDD</text>
<text x="90" y="20.4">WS2812B</text>
<text x="92.4" y="18.1">U14</text>
<text x="96.3" y="23.7">DIN</text>
<text x="127.8" y="23.3">+5V</text>
<text x="143.3" y="23.7">VDD</text>
<text x="144.6" y="20.4">WS2812B</text>
<text x="147" y="18.1">U27</text>
<text x="150.9" y="23.7">DIN</text>
<text x="251.7" y="23.8">MCU1</text>
<text x="266.5" y="23.8">ATtiny85-20SU</text>
<text x="32.8" y="27.6">DOUT</text>
<text x="39.5" y="27.6">GND</text>
<text x="55.4" y="27.4">GND</text>
<text x="88.6" y="27.6">DOUT</text>
<text x="95.4" y="27.6">GND</text>
<text x="111.3" y="27.4">GND</text>
<text x="143.3" y="27.6">DOUT</text>
<text x="150" y="27.6">GND</text>
<text x="165.9" y="27.4">GND</text>
<text x="192.2" y="25.1">J2</text>
<text x="204.6" y="25.1">AVR-JTAG-10</text>
<text x="235" y="27">+5V</text>
<text x="264.8" y="28.6" transform="rotate(-90 264.8 28.6)">VCC</text>
<text x="17.3" y="36">+5V</text>
<text x="34.1" y="33.1">WS2812B</text>
<text x="37" y="30.8">U2</text>
<text x="73.2" y="36">+5V</text>
<text x="90" y="33.1">WS2812B</text>
<text x="92.4" y="30.8">U15</text>
<text x="127.8" y="36">+5V</text>
<text x="144.6" y="33.1">WS2812B</text>
<text x="147" y="30.8">U28</text>
<text x="200" y="31.4" transform="rotate(-90 200 31.4)">VREF</text>
<text x="202.6" y="30.4" transform="rotate(-90 202.6 30.4)">VCC</text>
<text x="205.1" y="30.1">SRST</text>
<text x="205.2" y="32.6">TRST</text>
<text x="206.2" y="35.2">TCK</text>
<text x="252" y="30.1">AREF/PB0</text>
<text x="252" y="32.6">PB1</text>
<text x="252" y="35.2">PB2</text>
<text x="32.8" y="36.4">VDD</text>
<text x="32.8" y="40.3">DOUT</text>
<text x="39.5" y="40.3">GND</text>
<text x="40.4" y="36.4">DIN</text>
<text x="55.4" y="40.1">GND</text>
<text x="88.6" y="36.4">VDD</text>
<text x="88.6" y="40.3">DOUT</text>
<text x="95.4" y="40.3">GND</text>
<text x="96.3" y="36.4">DIN</text>
<text x="111.3" y="40.1">GND</text>
<text x="143.3" y="36.4">VDD</text>
<text x="143.3" y="40.3">DOUT</text>
<text x="150" y="40.3">GND</text>
<text x="150.9" y="36.4">DIN</text>
<text x="165.9" y="40.1">GND</text>
<text x="206.1" y="40.3">TDO</text>
<text x="206.1" y="37.7">TMS</text>
<text x="231.8" y="36.9" transform="rotate(-90 231.8 36.9)">R1</text>
<text x="234.4" y="37.3" transform="rotate(-90 234.4 37.3)">10k</text>
<text x="252" y="37.7">XTAL1/PB3</text>
<text x="252" y="40.3">XTAL2/PB4</text>
<text x="34.1" y="45.8">WS2812B</text>
<text x="37" y="43.5">U3</text>
<text x="90" y="45.8">WS2812B</text>
<text x="92.4" y="43.5">U16</text>
<text x="144.6" y="45.8">WS2812B</text>
<text x="147" y="43.5">U29</text>
<text x="202.6" y="47.5" transform="rotate(-90 202.6 47.5)">GND</text>
<text x="207" y="42.8">TDI</text>
<text x="252" y="42.8">RESET/PB5</text>
<text x="17.3" y="48.7">+5V</text>
<text x="32.8" y="49.1">VDD</text>
<text x="32.8" y="53">DOUT</text>
<text x="39.5" y="53">GND</text>
<text x="40.4" y="49.1">DIN</text>
<text x="55.4" y="52.8">GND</text>
<text x="73.2" y="48.7">+5V</text>
<text x="88.6" y="49.1">VDD</text>
<text x="88.6" y="53">DOUT</text>
<text x="95.4" y="53">GND</text>
<text x="96.3" y="49.1">DIN</text>
<text x="111.3" y="52.8">GND</text>
<text x="127.8" y="48.7">+5V</text>
<text x="143.3" y="49.1">VDD</text>
<text x="143.3" y="53">DOUT</text>
<text x="150" y="53">GND</text>
<text x="150.9" y="49.1">DIN</text>
<text x="165.9" y="52.8">GND</text>
<text x="264.8" y="49.3" transform="rotate(-90 264.8 49.3)">GND</text>
<text x="34.1" y="58.5">WS2812B</text>
<text x="37" y="56.2">U4</text>
<text x="90" y="58.5">WS2812B</text>
<text x="92.4" y="56.2">U17</text>
<text x="144.6" y="58.5">WS2812B</text>
<text x="147" y="56.2">U30</text>
<text x="200.1" y="58.7">GND</text>
<text x="262.3" y="59.9">GND</text>
<text x="17.3" y="61.4">+5V</text>
<text x="32.8" y="61.8">VDD</text>
<text x="32.8" y="65.7">DOUT</text>
<text x="39.5" y="65.7">GND</text>
<text x="40.4" y="61.8">DIN</text>
<text x="55.4" y="65.5">GND</text>
<text x="73.2" y="61.4">+5V</text>
<text x="88.6" y="61.8">VDD</text>
<text x="88.6" y="65.7">DOUT</text>
<text x="95.4" y="65.7">GND</text>
<text x="96.3" y="61.8">DIN</text>
<text x="111.3" y="65.5">GND</text>
<text x="127.8" y="61.4">+5V</text>
<text x="143.3" y="61.8">VDD</text>
<text x="143.3" y="65.7">DOUT</text>
<text x="150" y="65.7">GND</text>
<text x="150.9" y="61.8">DIN</text>
<text x="165.9" y="65.5">GND</text>
<text x="200" y="64.8">SW1</text>
<text x="34.1" y="71.2">WS2812B</text>
<text x="37" y="68.9">U5</text>
<text x="90" y="71.2">WS2812B</text>
<text x="92.4" y="68.9">U18</text>
<text x="144.6" y="71.2">WS2812B</text>
<text x="147" y="68.9">U31</text>
<text x="197.9" y="67.1">SW_Push</text>
<text x="17.3" y="74.1">+5V</text>
<text x="32.8" y="74.5">VDD</text>
<text x="40.4" y="74.5">DIN</text>
<text x="73.2" y="74.1">+5V</text>
<text x="88.6" y="74.5">VDD</text>
<text x="96.3" y="74.5">DIN</text>
<text x="127.8" y="74.1">+5V</text>
<text x="143.3" y="74.5">VDD</text>
<text x="150.9" y="74.5">DIN</text>
<text x="32.8" y="78.4">DOUT</text>
<text x="34.1" y="83.9">WS2812B</text>
<text x="37" y="81.6">U6</text>
<text x="39.5" y="78.4">GND</text>
<text x="55.4" y="78.2">GND</text>
<text x="88.6" y="78.4">DOUT</text>
<text x="90" y="83.9">WS2812B</text>
<text x="92.4" y="81.6">U19</text>
<text x="95.4" y="78.4">GND</text>
<text x="111.3" y="78.2">GND</text>
<text x="143.3" y="78.4">DOUT</text>
<text x="144.6" y="83.9">WS2812B</text>
<text x="147" y="81.6">U32</text>
<text x="150" y="78.4">GND</text>
<text x="165.9" y="78.2">GND</text>
<text x="207.7" y="79">GND</text>
<text x="274" y="83.6">D1</text>
<text x="17.3" y="86.8">+5V</text>
<text x="32.8" y="87.2">VDD</text>
<text x="40.4" y="87.2">DIN</text>
<text x="73.2" y="86.8">+5V</text>
<text x="88.6" y="87.2">VDD</text>
<text x="96.3" y="87.2">DIN</text>
<text x="127.8" y="86.8">+5V</text>
<text x="143.3" y="87.2">VDD</text>
<text x="150.9" y="87.2">DIN</text>
<text x="220.6" y="89.8">+5V</text>
<text x="234.3" y="86.6">USB_B_Micro</text>
<text x="237.8" y="84.3">USB1</text>
<text x="274.1" y="85.9">D_Schottky</text>
<text x="32.8" y="91.1">DOUT</text>
<text x="37" y="94.3">U7</text>
<text x="39.5" y="91.1">GND</text>
<text x="55.4" y="90.9">GND</text>
<text x="88.6" y="91.1">DOUT</text>
<text x="92.4" y="94.3">U20</text>
<text x="95.4" y="91.1">GND</text>
<text x="111.3" y="90.9">GND</text>
<text x="143.3" y="91.1">DOUT</text>
<text x="147" y="94.3">U33</text>
<text x="150" y="91.1">GND</text>
<text x="165.9" y="90.9">GND</text>
<text x="237.9" y="91.1">VBUS</text>
<text x="17.3" y="99.5">+5V</text>
<text x="32.8" y="99.9">VDD</text>
<text x="34.1" y="96.6">WS2812B</text>
<text x="40.4" y="99.9">DIN</text>
<text x="73.2" y="99.5">+5V</text>
<text x="88.6" y="99.9">VDD</text>
<text x="90" y="96.6">WS2812B</text>
<text x="96.3" y="99.9">DIN</text>
<text x="127.8" y="99.5">+5V</text>
<text x="143.3" y="99.9">VDD</text>
<text x="144.6" y="96.6">WS2812B</text>
<text x="150.9" y="99.9">DIN</text>
<text x="240.5" y="96.1">D+</text>
<text x="241" y="101.2">ID</text>
<text x="272.4" y="96.3" transform="rotate(-90 272.4 96.3)">+</text>
<text x="277.8" y="98.7">J1</text>
<text x="277.8" y="101">Bat</text>
<text x="32.8" y="103.8">DOUT</text>
<text x="37" y="107">U8</text>
<text x="39.5" y="103.8">GND</text>
<text x="55.4" y="103.6">GND</text>
<text x="88.6" y="103.8">DOUT</text>
<text x="92.4" y="107">U21</text>
<text x="95.4" y="103.8">GND</text>
<text x="111.3" y="103.6">GND</text>
<text x="143.3" y="103.8">DOUT</text>
<text x="147" y="107">U34</text>
<text x="150" y="103.8">GND</text>
<text x="165.9" y="103.6">GND</text>
<text x="236.9" y="102.1" transform="rotate(-90 236.9 102.1)">Shield</text>
<text x="239.4" y="102.1" transform="rotate(-90 239.4 102.1)">GND</text>
<text x="17.3" y="112.2">+5V</text>
<text x="32.8" y="112.6">VDD</text>
<text x="34.1" y="109.3">WS2812B</text>
<text x="40.4" y="112.6">DIN</text>
<text x="73.2" y="112.2">+5V</text>
<text x="88.6" y="112.6">VDD</text>
<text x="90" y="109.3">WS2812B</text>
<text x="96.3" y="112.6">DIN</text>
<text x="127.8" y="112.2">+5V</text>
<text x="143.3" y="112.6">VDD</text>
<text x="144.6" y="109.3">WS2812B</text>
<text x="150.9" y="112.6">DIN</text>
<text x="32.8" y="116.5">DOUT</text>
<text x="37" y="119.7">U9</text>
<text x="39.5" y="116.5">GND</text>
<text x="55.4" y="116.3">GND</text>
<text x="88.6" y="116.5">DOUT</text>
<text x="92.4" y="119.7">U22</text>
<text x="95.4" y="116.5">GND</text>
<text x="111.3" y="116.3">GND</text>
<text x="143.3" y="116.5">DOUT</text>
<text x="147" y="119.7">U35</text>
<text x="150" y="116.5">GND</text>
<text x="165.9" y="116.3">GND</text>
<text x="238.2" y="116.5" transform="rotate(-90 238.2 116.5)">GND</text>
<text x="270" y="117.1">GND</text>
<text x="17.3" y="124.9">+5V</text>
<text x="32.8" y="125.3">VDD</text>
<text x="34.1" y="122">WS2812B</text>
<text x="40.4" y="125.3">DIN</text>
<text x="73.2" y="124.9">+5V</text>
<text x="88.6" y="125.3">VDD</text>
<text x="90" y="122">WS2812B</text>
<text x="96.3" y="125.3">DIN</text>
<text x="127.8" y="124.9">+5V</text>
<text x="143.3" y="125.3">VDD</text>
<text x="144.6" y="122">WS2812B</text>
<text x="150.9" y="125.3">DIN</text>
<text x="32.8" y="129.2">DOUT</text>
<text x="39.5" y="129.2">GND</text>
<text x="55.4" y="129">GND</text>
<text x="88.6" y="129.2">DOUT</text>
<text x="95.4" y="129.2">GND</text>
<text x="111.3" y="129">GND</text>
<text x="143.3" y="129.2">DOUT</text>
<text x="150" y="129.2">GND</text>
<text x="165.9" y="129">GND</text>
<text x="17.3" y="137.6">+5V</text>
<text x="34.1" y="134.7">WS2812B</text>
<text x="36.5" y="132.4">U10</text>
<text x="73.2" y="137.6">+5V</text>
<text x="90" y="134.7">WS2812B</text>
<text x="92.4" y="132.4">U23</text>
<text x="127.8" y="137.6">+5V</text>
<text x="144.6" y="134.7">WS2812B</text>
<text x="147" y="132.4">U36</text>
<text x="210.9" y="135">+5V</text>
<text x="222.3" y="135">+5V</text>
<text x="233.7" y="135">+5V</text>
<text x="245.2" y="135">+5V</text>
<text x="256.6" y="135">+5V</text>
<text x="32.8" y="138">VDD</text>
<text x="32.8" y="141.9">DOUT</text>
<text x="39.5" y="141.9">GND</text>
<text x="40.4" y="138">DIN</text>
<text x="55.4" y="141.7">GND</text>
<text x="88.6" y="138">VDD</text>
<text x="88.6" y="141.9">DOUT</text>
<text x="95.4" y="141.9">GND</text>
<text x="96.3" y="138">DIN</text>
<text x="111.3" y="141.7">GND</text>
<text x="143.3" y="138">VDD</text>
<text x="143.3" y="141.9">DOUT</text>
<text x="150" y="141.9">GND</text>
<text x="150.9" y="138">DIN</text>
<text x="165.9" y="141.7">GND</text>
<text x="34.1" y="147.4">WS2812B</text>
<text x="36.5" y="145.1">U11</text>
<text x="90" y="147.4">WS2812B</text>
<text x="92.4" y="145.1">U24</text>
<text x="144.6" y="147.4">WS2812B</text>
<text x="147" y="145.1">U37</text>
<text x="215.2" y="144.5">C3</text>
<text x="215.4" y="146.9">0.1uF</text>
<text x="226.6" y="144.5">C4</text>
<text x="226.8" y="146.9">0.1uF</text>
<text x="238.1" y="144.5">C5</text>
<text x="238.3" y="146.9">0.1uF</text>
<text x="249.5" y="144.5">C6</text>
<text x="249.7" y="146.9">0.1uF</text>
<text x="260.9" y="144.5">C7</text>
<text x="261.1" y="146.9">0.1uF</text>
<text x="272.4" y="144.5">C8</text>
<text x="272.5" y="146.9">0.1uF</text>
<text x="17.3" y="150.3">+5V</text>
<text x="32.8" y="150.7">VDD</text>
<text x="32.8" y="154.6">DOUT</text>
<text x="39.5" y="154.6">GND</text>
<text x="40.4" y="150.7">DIN</text>
<text x="55.4" y="154.4">GND</text>
<text x="73.2" y="150.3">+5V</text>
<text x="88.6" y="150.7">VDD</text>
<text x="88.6" y="154.6">DOUT</text>
<text x="95.4" y="154.6">GND</text>
<text x="96.3" y="150.7">DIN</text>
<text x="111.3" y="154.4">GND</text>
<text x="127.8" y="150.3">+5V</text>
<text x="143.3" y="150.7">VDD</text>
<text x="143.3" y="154.6">DOUT</text>
<text x="150" y="154.6">GND</text>
<text x="150.9" y="150.7">DIN</text>
<text x="165.9" y="154.4">GND</text>
<text x="34.1" y="160.1">WS2812B</text>
<text x="36.5" y="157.8">U12</text>
<text x="90" y="160.1">WS2812B</text>
<text x="92.4" y="157.8">U25</text>
<text x="144.6" y="160.1">WS2812B</text>
<text x="147" y="157.8">U38</text>
<text x="210.3" y="156.5">GND</text>
<text x="221.7" y="156.5">GND</text>
<text x="233.1" y="156.5">GND</text>
<text x="244.6" y="156.5">GND</text>
<text x="256" y="156.5">GND</text>
<text x="267.4" y="156.5">GND</text>
<text x="17.3" y="163">+5V</text>
<text x="32.8" y="163.4">VDD</text>
<text x="32.8" y="167.3">DOUT</text>
<text x="39.5" y="167.3">GND</text>
<text x="40.4" y="163.4">DIN</text>
<text x="55.4" y="167.1">GND</text>
<text x="73.2" y="163">+5V</text>
<text x="88.6" y="163.4">VDD</text>
<text x="88.6" y="167.3">DOUT</text>
<text x="95.4" y="167.3">GND</text>
<text x="96.3" y="163.4">DIN</text>
<text x="111.3" y="167.1">GND</text>
<text x="127.8" y="163">+5V</text>
<text x="143.3" y="163.4">VDD</text>
<text x="143.3" y="167.3">DOUT</text>
<text x="150" y="167.3">GND</text>
<text x="150.9" y="163.4">DIN</text>
<text x="165.9" y="167.1">GND</text>
<text x="34.1" y="172.8">WS2812B</text>
<text x="36.5" y="170.5">U13</text>
<text x="90" y="172.8">WS2812B</text>
<text x="92.4" y="170.5">U26</text>
<text x="144.6" y="172.8">WS2812B</text>
<text x="147" y="170.5">U39</text>
<text x="17.3" y="175.7">+5V</text>
<text x="32.8" y="176.1">VDD</text>
<text x="32.8" y="180">DOUT</text>
<text x="39.5" y="180">GND</text>
<text x="40.4" y="176.1">DIN</text>
<text x="55.4" y="179.8">GND</text>
<text x="73.2" y="175.7">+5V</text>
<text x="88.6" y="176.1">VDD</text>
<text x="88.6" y="180">DOUT</text>
<text x="95.4" y="180">GND</text>
<text x="96.3" y="176.1">DIN</text>
<text x="111.3" y="179.8">GND</text>
<text x="127.8" y="175.7">+5V</text>
<text x="143.3" y="176.1">VDD</text>
<text x="143.3" y="180">DOUT</text>
<text x="150" y="180">GND</text>
<text x="150.9" y="176.1">DIN</text>
<text x="165.9" y="179.8">GND</text>
<text x="144.6" y="185.5">WS2812B</text>
<text x="147" y="183.2">U40</text>
<text x="127.8" y="188.4">+5V</text>
<text x="143.3" y="188.8">VDD</text>
<text x="150.9" y="188.8">DIN</text>
<text x="143.3" y="192.7">DOUT</text>
<text x="150" y="192.7">GND</text>
<text x="165.9" y="192.5">GND</text>
</g>
<g font-size="1.4" fill="#008484">
<text x="201.7" y="96">1</text>
<text x="201.7" y="98.5">2</text>
<text x="201.7" y="101.1">3</text>
<text x="212.9" y="98.5">4</text>
</g>
</svg>
